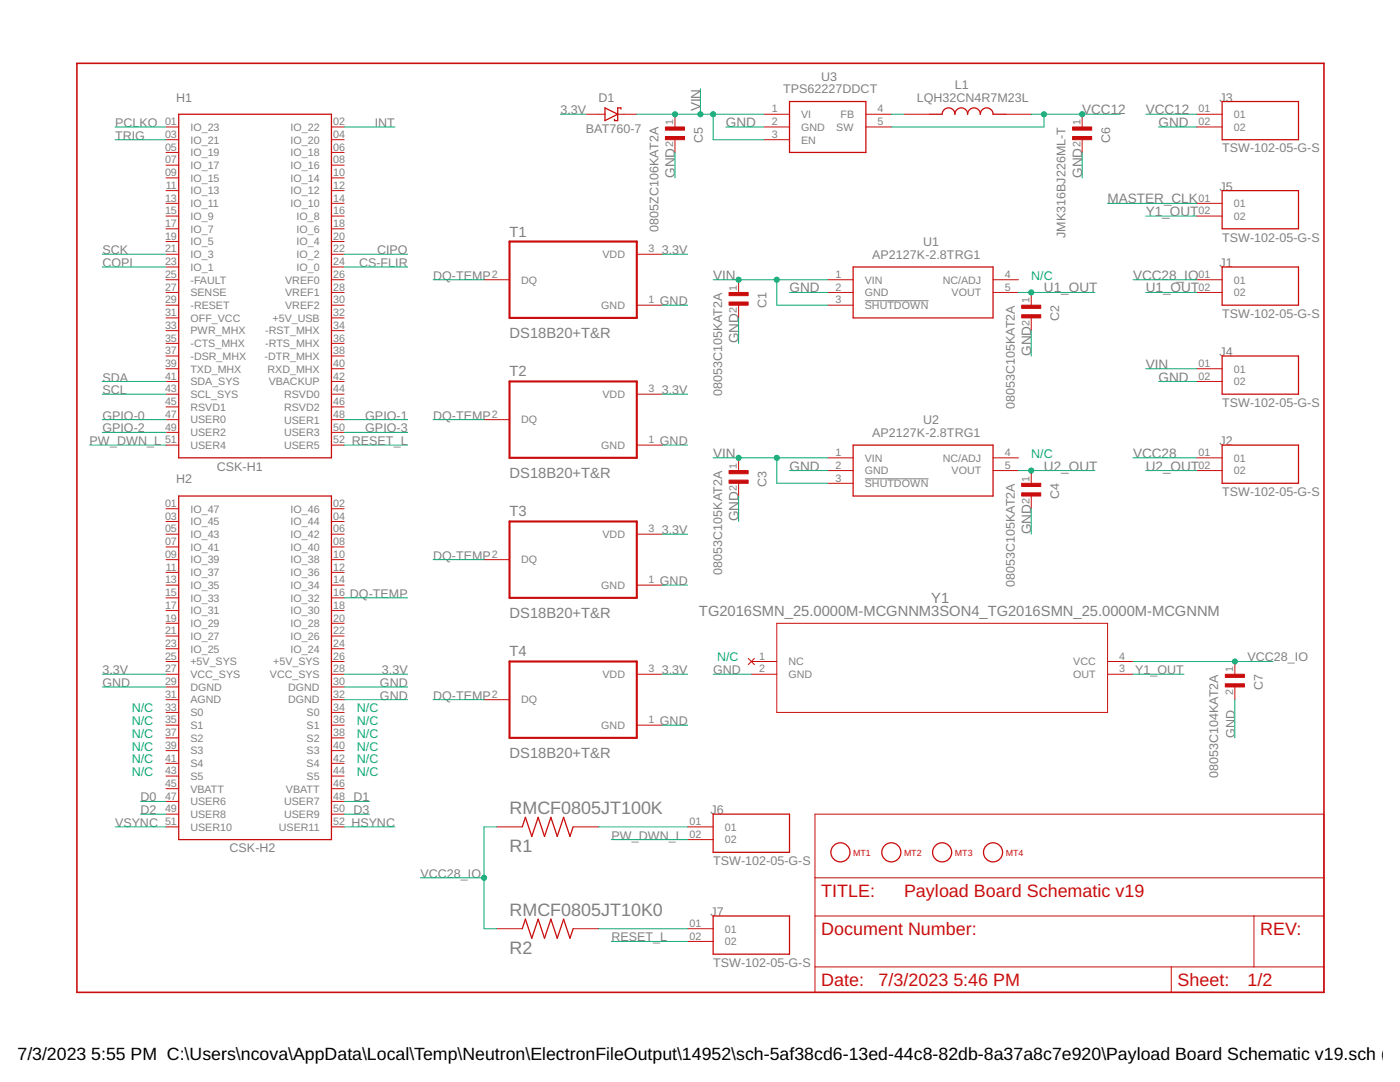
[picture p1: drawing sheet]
<svg xmlns="http://www.w3.org/2000/svg" width="279mm" height="216mm" viewBox="0 0 279 216" stroke-linecap="round" stroke-linejoin="round" font-family="sans-serif">
<path d="M172.6 60h12.7M172.6 95.5h12.7" fill="none" stroke="#808080" stroke-width=".2"/>
<path d="M15.3 12.6h248.9v185.4h-248.9z" fill="none" stroke="#c90d0c" stroke-width=".32"/>
<g fill="none" stroke="#c90d0c" stroke-width=".2">
<path d="M33.1 25.3h2.6M33.1 27.9h2.6M33.1 30.4h2.6M33.1 33h2.6M33.1 35.5h2.6M33.1 38h2.6M66.1 25.3h2.6M66.1 27.9h2.6M66.1 30.4h2.6M66.1 33h2.6M66.1 35.5h2.6M66.1 38h2.6"/>
<path d="M116.9 22.8h3.8M123.3 22.8h3.8M134.7 22.8v2.5M134.7 27.9v2.5M152.5 22.8h5.1M152.5 25.3h5.1M152.5 27.9h5.1M172.8 22.8h5.1M172.8 25.3h5.1M180.4 22.8h5.1M200.7 22.8h5.1M216 22.8v2.5"/>
<path d="M216 27.9v2.5M238.8 22.8h5.1M238.8 25.3h5.1M33.1 55.8h2.6M33.1 58.4h2.6M33.1 40.6h2.6M33.1 43.1h2.6M33.1 45.7h2.6M33.1 48.2h2.6M33.1 50.7h2.6M33.1 53.3h2.6M66.1 55.8h2.6"/>
<path d="M66.1 58.4h2.6M66.1 40.6h2.6M66.1 43.1h2.6M66.1 45.7h2.6M66.1 48.2h2.6M66.1 50.7h2.6M66.1 53.3h2.6M96.6 55.8h5.1M127.1 50.7h5.1M147.4 55.8v2.6M165.2 55.8h5.1M165.2 58.4h5.1"/>
<path d="M198.2 55.8h5.1M198.2 58.4h5.1M205.8 58.4v2.5M238.8 55.8h5.1M238.8 58.4h5.1M238.8 40.6h5.1M238.8 43.1h5.1M33.1 60.9h2.6M33.1 63.4h2.6M33.1 66h2.6M33.1 68.5h2.6M33.1 71h2.6"/>
<path d="M33.1 73.6h2.6M33.1 76.1h2.6M33.1 78.7h2.6M66.1 60.9h2.6M66.1 63.4h2.6M66.1 66h2.6M66.1 68.5h2.6M66.1 71h2.6M66.1 73.6h2.6M66.1 76.1h2.6M66.1 78.7h2.6M127.1 60.9h5.1"/>
<path d="M127.1 78.7h5.1M147.4 60.9v2.5M165.2 60.9h5.1M205.8 63.4v2.6M238.8 73.6h5.1M238.8 76.1h5.1M33.1 81.2h2.6M33.1 83.7h2.6M33.1 86.3h2.6M33.1 88.8h2.6M66.1 81.2h2.6M66.1 83.7h2.6"/>
<path d="M66.1 86.3h2.6M66.1 88.8h2.6M96.6 83.7h5.1M127.1 88.8h5.1M147.4 91.4v2.5M147.4 96.4v2.6M165.2 91.4h5.1M165.2 93.9h5.1M165.2 96.4h5.1M198.2 91.4h5.1M198.2 93.9h5.1M205.8 93.9v2.5"/>
<path d="M205.8 99v2.5M238.8 91.4h5.1M238.8 93.9h5.1M33.1 101.5h2.6M33.1 104.1h2.6M33.1 106.6h2.6M33.1 109.1h2.6M33.1 111.7h2.6M33.1 114.2h2.6M33.1 116.8h2.6M33.1 119.3h2.6M66.1 101.5h2.6"/>
<path d="M66.1 104.1h2.6M66.1 106.6h2.6M66.1 109.1h2.6M66.1 111.7h2.6M66.1 114.2h2.6M66.1 116.8h2.6M66.1 119.3h2.6M96.6 111.7h5.1M127.1 106.6h5.1M127.1 116.8h5.1M33.1 121.8h2.6M33.1 124.4h2.6"/>
<path d="M33.1 126.9h2.6M33.1 129.5h2.6M33.1 132h2.6M33.1 134.5h2.6M33.1 137.1h2.6M33.1 139.6h2.6M66.1 121.8h2.6M66.1 124.4h2.6M66.1 126.9h2.6M66.1 129.5h2.6M66.1 132h2.6M66.1 134.5h2.6"/>
<path d="M66.1 137.1h2.6M66.1 139.6h2.6M96.6 139.6h5.1M127.1 134.5h5.1M149.3 131.4l1.3 1.2M149.9 132h5.1M149.9 134.5h5.1M150.6 131.4l-1.3 1.2M155 124.4h66v17.8h-66zM221 132h5.1M221 134.5h5.1M246.4 132v2.5"/>
<path d="M246.4 137.1v2.5M33.1 142.2h2.6M33.1 144.7h2.6M33.1 147.2h2.6M33.1 149.8h2.6M33.1 152.3h2.6M33.1 154.9h2.6M33.1 157.4h2.6M33.1 159.9h2.6M66.1 142.2h2.6M66.1 144.7h2.6M66.1 147.2h2.6"/>
<path d="M66.1 149.8h2.6M66.1 152.3h2.6M66.1 154.9h2.6M66.1 157.4h2.6M66.1 159.9h2.6M127.1 144.7h5.1M33.1 162.5h2.6M33.1 165h2.6M66.1 162.5h2.6M66.1 165h2.6M99.1 165h5.1M114.4 165h5.1"/>
<path d="M137.2 165h5.1M137.2 167.5h5.1M162.6 162.5h101.6v35.5h-101.6zM162.6 175.2h101.6M99.1 185.3h5.1M114.4 185.3h5.1M137.2 185.3h5.1M137.2 187.9h5.1M162.6 182.8h101.6M162.6 192.9h101.6M233.7 192.9v5.1M250.3 182.8v10.1"/>
</g>
<g fill="none" stroke="#c90d0c" stroke-width=".25">
<path d="M35.7 22.8h30.4v68.6h-30.4zM120.7 21.5l2.6 1.3-2.6 1.3zM123.9 21.8v-.3h-.6v2.6h-.7v-.3M157.6 20.3h15.2v10.1h-15.2zM185.5 22.8h2.5a1.27 1.27 0 0 1 1.3-1.3 1.27 1.27 0 0 1 1.3 1.3 1.27 1.27 0 0 1 1.2-1.3 1.27 1.27 0 0 1 1.3 1.3 1.27 1.27 0 0 1 1.3-1.3 1.27 1.27 0 0 1 1.2 1.3 1.27 1.27 0 0 1 1.3-1.3 1.27 1.27 0 0 1 1.3 1.3h2.5M243.9 20.3h15.2v7.6h-15.2zM243.9 38h15.2v7.7h-15.2zM170.3 53.3h27.9v10.1h-27.9zM243.9 53.3h15.2v7.6h-15.2zM243.9 71h15.2v7.7h-15.2zM35.7 99h30.4v68.5h-30.4zM170.3 88.8h27.9v10.2h-27.9z"/>
<path d="M243.9 88.8h15.2v7.6h-15.2zM104.2 165l.7-1.9 1.2 3.8 1.3-3.8 1.3 3.8 1.2-3.8 1.3 3.8 1.3-3.8 1.2 3.8 .7-1.9M142.3 162.5h15.3v7.6h-15.3zM104.2 185.3l.7-1.9 1.2 3.8 1.3-3.8 1.3 3.8 1.2-3.8 1.3 3.8 1.3-3.8 1.2 3.8 .7-1.9M142.3 182.8h15.3v7.6h-15.3z"/>
<circle cx="167.7" cy="170.1" r="1.91"/>
<circle cx="177.9" cy="170.1" r="1.91"/>
<circle cx="188" cy="170.1" r="1.91"/>
<circle cx="198.2" cy="170.1" r="1.91"/>
</g>
<g fill="#c90d0c" stroke="#c90d0c" stroke-width=".2">
<path d="M145.5 58.4h3.8v.6h-3.8z"/>
<path d="M145.5 60.3h3.8v.6h-3.8z"/>
<path d="M203.9 60.9h3.8v.6h-3.8z"/>
<path d="M203.9 62.8h3.8v.6h-3.8z"/>
<path d="M145.5 93.9h3.8v.6h-3.8z"/>
<path d="M145.5 95.8h3.8v.6h-3.8z"/>
<path d="M203.9 96.4h3.8v.7h-3.8z"/>
<path d="M203.9 98.3h3.8v.7h-3.8z"/>
<path d="M132.8 25.3h3.8v.7h-3.8z"/>
<path d="M132.8 27.2h3.8v.7h-3.8z"/>
<path d="M214.1 25.3h3.8v.7h-3.8z"/>
<path d="M214.1 27.2h3.8v.7h-3.8z"/>
<path d="M244.5 134.5h3.8v.7h-3.8z"/>
<path d="M244.5 136.4h3.8v.7h-3.8z"/>
</g>
<path d="M101.7 48.2h25.4v15.2h-25.4zM101.7 76.1h25.4v15.3h-25.4zM101.7 104.1h25.4v15.2h-25.4zM101.7 132h25.4v15.2h-25.4z" fill="none" stroke="#c90d0c" stroke-width=".42"/>
<g fill="none" stroke="#0dab76" stroke-width=".2">
<path d="M139.8 17.7v5.1M23 25.3h10.1M23 27.9h10.1M68.7 25.3h10.1M111.8 22.8h5.1M127.1 22.8h25.4M134.7 30.4v5.1M142.3 22.8v5.1h10.2M144.9 25.3h7.6M177.9 22.8h2.5M205.8 22.8h17.8M208.3 22.8v2.5h-30.4"/>
<path d="M216 30.4v5.1M228.7 22.8h10.1M231.2 25.3h7.6M20.4 50.7h12.7M20.4 53.3h12.7M68.7 50.7h12.7M68.7 53.3h12.7M86.4 55.8h10.2M132.2 50.7h5M142.3 55.8h22.9M155 55.8v5.1h10.2M157.6 58.4h7.6"/>
<path d="M203.3 58.4h15.2M221 40.6h17.8M226.1 55.8h12.7M228.7 58.4h10.1M228.7 43.1h10.1M20.4 76.1h12.7M20.4 78.7h12.7M132.2 60.9h5M132.2 78.7h5M147.4 63.4v5.1M205.8 66v5M228.7 73.6h10.1"/>
<path d="M231.2 76.1h7.6M17.9 88.8h15.2M20.4 83.7h12.7M20.4 86.3h12.7M68.7 88.8h12.7M68.7 83.7h12.7M68.7 86.3h12.7M86.4 83.7h10.2M132.2 88.8h5M142.3 91.4h22.9M147.4 99v5.1M155 91.4v5h10.2"/>
<path d="M157.6 93.9h7.6M203.3 93.9h15.2M226.1 91.4h12.7M228.7 93.9h10.1M68.7 119.3h12.7M86.4 111.7h10.2M132.2 116.8h5M132.2 106.6h5M205.8 101.5v5.1M20.4 134.5h12.7M20.4 137.1h12.7M68.7 134.5h12.7"/>
<path d="M68.7 137.1h12.7M68.7 139.6h12.7M86.4 139.6h10.2M132.2 134.5h5M142.3 134.5h7.6M226.1 134.5h10.2M226.1 132h28M246.4 139.6v7.6M28 159.9h5.1M68.7 159.9h5M132.2 144.7h5M23 165h10.1"/>
<path d="M28 162.5h5.1M68.7 165h10.1M68.7 162.5h5M83.9 175.2h12.7M99.1 165h-2.5v20.3h2.5M119.5 165h17.7M122 167.5h15.2M119.5 185.3h17.7M122 187.9h15.2"/>
</g>
<g fill="#0dab76" stroke="#0dab76" stroke-width=".2">
<circle cx="155" cy="55.8" r=".51"/>
<circle cx="147.4" cy="55.8" r=".51"/>
<circle cx="155" cy="91.4" r=".51"/>
<circle cx="147.4" cy="91.4" r=".51"/>
<circle cx="142.3" cy="22.8" r=".51"/>
<circle cx="139.8" cy="22.8" r=".51"/>
<circle cx="134.7" cy="22.8" r=".51"/>
<circle cx="205.8" cy="58.4" r=".51"/>
<circle cx="246.4" cy="132" r=".51"/>
<circle cx="96.6" cy="175.2" r=".51"/>
<circle cx="205.8" cy="93.9" r=".51"/>
<circle cx="208.3" cy="22.8" r=".51"/>
<circle cx="216" cy="22.8" r=".51"/>
</g>
<g font-size="3.6" fill="#808080">
<text x="101.7" y="162.5">RMCF0805JT100K</text>
<text x="101.7" y="170.1">R1</text>
<text x="101.7" y="182.8">RMCF0805JT10K0</text>
<text x="101.7" y="190.4">R2</text>
</g>
<g font-size="3.6" fill="#c90d0c">
<text x="163.9" y="179">TITLE:</text>
<text x="180.4" y="179">Payload Board Schematic v19</text>
<text x="163.9" y="186.6">Document Number:</text>
<text x="251.5" y="186.6">REV:</text>
<text x="163.9" y="196.7">Date:</text>
<text x="175.3" y="196.7">7/3/2023</text>
<text x="190.3" y="196.7">5:46 PM</text>
<text x="235" y="196.7">Sheet:</text>
<text x="249" y="196.7">1/2</text>
</g>
<g font-size="3.5">
<text x="3.5" y="211.4">7/3/2023</text>
<text x="18.2" y="211.4">5:55 PM C:\Users\ncova\AppData\Local\Temp\Neutron\ElectronFileOutput\14952\sch-5af38cd6-13ed-44c8-82db-8a37a8c7e920\Payload Board Schematic v19.sch (Sh</text>
</g>
<g font-size="2.9" fill="#808080">
<text x="101.7" y="47.2">T1</text>
<text x="101.7" y="67.4">DS18B20+T&amp;R</text>
<text x="101.7" y="75.1">T2</text>
<text x="101.7" y="95.4">DS18B20+T&amp;R</text>
<text x="101.7" y="103.1">T3</text>
<text x="101.7" y="123.3">DS18B20+T&amp;R</text>
<text x="139.5" y="122.9">TG2016SMN_25.0000M-MCGNNM3SON4_TG2016SMN_25.0000M-MCGNNM</text>
<text x="185.8" y="120.3">Y1</text>
<text x="101.7" y="131">T4</text>
<text x="101.7" y="151.2">DS18B20+T&amp;R</text>
</g>
<g font-size="2.7" fill="#808080">
<text x="139.8" y="22.2" transform="rotate(-90 139.8 22.2)">VIN</text>
<text x="216" y="22.8">VCC12</text>
<text x="228.7" y="22.8">VCC12</text>
<text x="144.9" y="25.3">GND</text>
<text x="231.2" y="25.3">GND</text>
<text x="134.7" y="35.5" transform="rotate(-90 134.7 35.5)">GND</text>
<text x="216" y="35.5" transform="rotate(-90 216 35.5)">GND</text>
<text x="221" y="40.6">MASTER_CLK</text>
<text x="228.7" y="43.1">Y1_OUT</text>
<text x="142.3" y="55.8">VIN</text>
<text x="157.6" y="58.3">GND</text>
<text x="208.4" y="58.3">U1_OUT</text>
<text x="226.1" y="55.8">VCC28_IO</text>
<text x="228.7" y="58.3">U1_OUT</text>
<text x="147.4" y="68.5" transform="rotate(-90 147.4 68.5)">GND</text>
<text x="205.8" y="71" transform="rotate(-90 205.8 71)">GND</text>
<text x="228.7" y="73.6">VIN</text>
<text x="231.2" y="76.1">GND</text>
<text x="142.3" y="91.4">VIN</text>
<text x="157.6" y="93.9">GND</text>
<text x="208.4" y="93.9">U2_OUT</text>
<text x="226.1" y="91.4">VCC28</text>
<text x="228.7" y="93.9">U2_OUT</text>
<text x="147.4" y="104.1" transform="rotate(-90 147.4 104.1)">GND</text>
<text x="205.8" y="106.6" transform="rotate(-90 205.8 106.6)">GND</text>
</g>
<g font-size="2.5" fill="#808080">
<text x="163.9" y="16.1">U3</text>
<text x="190.6" y="17.7">L1</text>
<text x="35.2" y="20.3">H1</text>
<text x="111.8" y="22.8">3.3V</text>
<text x="119.5" y="20.3">D1</text>
<text x="156.3" y="18.6">TPS62227DDCT</text>
<text x="183" y="20.3">LQH32CN4R7M23L</text>
<text x="243.4" y="20.3">J</text>
<text x="244.7" y="20.3">3</text>
<text x="23" y="25.3">PCLKO</text>
<text x="23" y="27.9">TRIG</text>
<text x="74.8" y="25.3">INT</text>
<text x="116.9" y="26.6">BAT760-7</text>
<text x="140.3" y="28.5" transform="rotate(-90 140.3 28.5)">C5</text>
<text x="221.6" y="28.5" transform="rotate(-90 221.6 28.5)">C6</text>
<text x="243.9" y="30.4">TSW-102-05-G-S</text>
<text x="243.4" y="38">J5</text>
<text x="131.4" y="46.2" transform="rotate(-90 131.4 46.2)">0805ZC106KAT2A</text>
<text x="212.7" y="47.5" transform="rotate(-90 212.7 47.5)">JMK316BJ226ML-T</text>
<text x="20.4" y="50.7">SCK</text>
<text x="20.4" y="53.3">COPI</text>
<text x="71.7" y="53.3">CS-FLIR</text>
<text x="75.3" y="50.7">CIPO</text>
<text x="132.1" y="50.7">3.3V</text>
<text x="174.1" y="51.6">AP2127K-2.8TRG1</text>
<text x="184.2" y="49.1">U1</text>
<text x="243.4" y="53.3">J1</text>
<text x="243.9" y="48.2">TSW-102-05-G-S</text>
<text x="86.5" y="55.8">DQ-TEMP</text>
<text x="131.7" y="60.9">GND</text>
<text x="153" y="61.5" transform="rotate(-90 153 61.5)">C1</text>
<text x="211.4" y="64.1" transform="rotate(-90 211.4 64.1)">C2</text>
<text x="243.9" y="63.4">TSW-102-05-G-S</text>
<text x="243.4" y="71">J</text>
<text x="244.7" y="71">4</text>
<text x="20.4" y="76.1">SDA</text>
<text x="20.4" y="78.7">SCL</text>
<text x="20.4" y="83.7">GPIO-0</text>
<text x="72.9" y="83.7">GPIO-1</text>
<text x="86.5" y="83.7">DQ-TEMP</text>
<text x="132.1" y="78.7">3.3V</text>
<text x="144.1" y="79.1" transform="rotate(-90 144.1 79.1)">08053C105KAT2A</text>
<text x="202.5" y="81.6" transform="rotate(-90 202.5 81.6)">08053C105KAT2A</text>
<text x="243.9" y="81.2">TSW-102-05-G-S</text>
<text x="17.9" y="88.8">PW_DWN_L</text>
<text x="20.4" y="86.3">GPIO-2</text>
<text x="70.2" y="88.8">RESET_L</text>
<text x="72.9" y="86.3">GPIO-3</text>
<text x="131.7" y="88.8">GND</text>
<text x="174.1" y="87.2">AP2127K-2.8TRG1</text>
<text x="184.2" y="84.6">U2</text>
<text x="243.4" y="88.8">J</text>
<text x="244.7" y="88.8">2</text>
<text x="43.3" y="93.9">CSK-H1</text>
<text x="35.2" y="96.4">H2</text>
<text x="153" y="97.1" transform="rotate(-90 153 97.1)">C3</text>
<text x="211.4" y="99.6" transform="rotate(-90 211.4 99.6)">C4</text>
<text x="243.9" y="99">TSW-102-05-G-S</text>
<text x="132.1" y="106.6">3.3V</text>
<text x="86.5" y="111.7">DQ-TEMP</text>
<text x="69.8" y="119.3">DQ-TEMP</text>
<text x="131.7" y="116.8">GND</text>
<text x="144.1" y="114.6" transform="rotate(-90 144.1 114.6)">08053C105KAT2A</text>
<text x="202.5" y="117.2" transform="rotate(-90 202.5 117.2)">08053C105KAT2A</text>
<text x="249" y="132">VCC28_IO</text>
<text x="20.4" y="137.1">GND</text>
<text x="20.4" y="134.5">3.3V</text>
<text x="75.8" y="137.1">GND</text>
<text x="76.2" y="134.5">3.3V</text>
<text x="132.1" y="134.5">3.3V</text>
<text x="142.3" y="134.5">GND</text>
<text x="226.6" y="134.5">Y1_OUT</text>
<text x="252" y="137.7" transform="rotate(-90 252 137.7)">C7</text>
<text x="75.8" y="139.6">GND</text>
<text x="86.5" y="139.6">DQ-TEMP</text>
<text x="131.7" y="144.7">GND</text>
<text x="246.4" y="147.2" transform="rotate(-90 246.4 147.2)">GND</text>
<text x="243.1" y="155.3" transform="rotate(-90 243.1 155.3)">08053C104KAT2A</text>
<text x="28" y="159.9">D0</text>
<text x="70.6" y="159.9">D1</text>
<text x="23" y="165">VSYNC</text>
<text x="28" y="162.5">D2</text>
<text x="70.1" y="165">HSYNC</text>
<text x="70.6" y="162.5">D3</text>
<text x="122" y="167.5">PW_DWN_L</text>
<text x="141.8" y="162.5">J</text>
<text x="143.1" y="162.5">6</text>
<text x="45.8" y="170.1">CSK-H2</text>
<text x="142.3" y="172.6">TSW-102-05-G-S</text>
<text x="83.9" y="175.2">VCC28_IO</text>
<text x="141.8" y="182.8">J</text>
<text x="143.1" y="182.8">7</text>
<text x="122" y="187.9">RESET_L</text>
<text x="142.3" y="192.9">TSW-102-05-G-S</text>
</g>
<g font-size="2.5" fill="#0dab76">
<text x="205.8" y="55.8">N/C</text>
<text x="205.8" y="91.4">N/C</text>
<text x="143.1" y="132">N/C</text>
<text x="26.3" y="142.1">N/C</text>
<text x="71.2" y="142.1">N/C</text>
<text x="26.3" y="149.8">N/C</text>
<text x="26.3" y="147.2">N/C</text>
<text x="26.3" y="144.7">N/C</text>
<text x="71.2" y="144.7">N/C</text>
<text x="71.2" y="147.2">N/C</text>
<text x="71.2" y="149.8">N/C</text>
<text x="26.3" y="154.8">N/C</text>
<text x="26.3" y="152.3">N/C</text>
<text x="71.2" y="152.3">N/C</text>
<text x="71.2" y="154.8">N/C</text>
</g>
<g font-size="2.1" fill="#808080">
<text x="154" y="22.4">1</text>
<text x="159.9" y="23.6">VI</text>
<text x="167.7" y="23.6">FB</text>
<text x="175.1" y="22.4">4</text>
<text x="239.2" y="22.4">01</text>
<text x="246.2" y="23.6">01</text>
<text x="32.9" y="25">01</text>
<text x="32.9" y="27.5">03</text>
<text x="38" y="26.1">IO_23</text>
<text x="38" y="28.6">IO_21</text>
<text x="58" y="26.1">IO_22</text>
<text x="58" y="28.6">IO_20</text>
<text x="66.5" y="25">02</text>
<text x="66.5" y="27.5">04</text>
<text x="134.3" y="29.4" transform="rotate(-90 134.3 29.4)">2</text>
<text x="134.3" y="25" transform="rotate(-90 134.3 25)">1</text>
<text x="154" y="25">2</text>
<text x="154" y="27.5">3</text>
<text x="159.9" y="26.1">GND</text>
<text x="159.9" y="28.6">EN</text>
<text x="166.9" y="26.1">SW</text>
<text x="175.1" y="25">5</text>
<text x="215.6" y="29.4" transform="rotate(-90 215.6 29.4)">2</text>
<text x="215.6" y="25" transform="rotate(-90 215.6 25)">1</text>
<text x="239.2" y="25">02</text>
<text x="246.2" y="26.1">02</text>
<text x="32.9" y="30.1">05</text>
<text x="32.9" y="32.6">07</text>
<text x="32.9" y="35.1">09</text>
<text x="38" y="31.2">IO_19</text>
<text x="38" y="33.7">IO_17</text>
<text x="58" y="31.2">IO_18</text>
<text x="58" y="33.7">IO_16</text>
<text x="66.5" y="30.1">06</text>
<text x="66.5" y="32.6">08</text>
<text x="66.5" y="35.1">10</text>
<text x="32.9" y="40.2">13</text>
<text x="33.1" y="37.7">11</text>
<text x="38" y="36.3">IO_15</text>
<text x="38" y="38.8">IO_13</text>
<text x="38" y="41.3">IO_11</text>
<text x="58" y="36.3">IO_14</text>
<text x="58" y="38.8">IO_12</text>
<text x="58" y="41.3">IO_10</text>
<text x="66.5" y="37.7">12</text>
<text x="66.5" y="40.2">14</text>
<text x="239.2" y="40.2">01</text>
<text x="246.2" y="41.3">01</text>
<text x="32.9" y="42.8">15</text>
<text x="32.9" y="45.3">17</text>
<text x="32.9" y="47.8">19</text>
<text x="38" y="43.9">IO_9</text>
<text x="38" y="46.4">IO_7</text>
<text x="59.2" y="43.9">IO_8</text>
<text x="59.2" y="46.4">IO_6</text>
<text x="66.5" y="42.8">16</text>
<text x="66.5" y="45.3">18</text>
<text x="66.5" y="47.8">20</text>
<text x="239.2" y="42.8">02</text>
<text x="246.2" y="43.9">02</text>
<text x="32.9" y="50.4">21</text>
<text x="32.9" y="52.9">23</text>
<text x="38" y="49">IO_5</text>
<text x="38" y="51.5">IO_3</text>
<text x="59.2" y="49">IO_4</text>
<text x="59.2" y="51.5">IO_2</text>
<text x="66.5" y="50.4">22</text>
<text x="66.5" y="52.9">24</text>
<text x="120.2" y="51.5">VDD</text>
<text x="129.4" y="50.4">3</text>
<text x="32.9" y="55.5">25</text>
<text x="32.9" y="58">27</text>
<text x="38" y="54">IO_1</text>
<text x="38" y="56.6">-FAULT</text>
<text x="38" y="59.1">SENSE</text>
<text x="56.9" y="56.6">VREF0</text>
<text x="56.9" y="59.1">VREF1</text>
<text x="59.2" y="54">IO_0</text>
<text x="66.5" y="55.5">26</text>
<text x="66.5" y="58">28</text>
<text x="98.2" y="55.5">2</text>
<text x="104" y="56.6">DQ</text>
<text x="147" y="58" transform="rotate(-90 147 58)">1</text>
<text x="166.7" y="55.5">1</text>
<text x="166.7" y="58">2</text>
<text x="172.6" y="56.6">VIN</text>
<text x="172.6" y="59.1">GND</text>
<text x="188.1" y="56.6">NC/ADJ</text>
<text x="189.9" y="59.1">VOUT</text>
<text x="200.5" y="55.5">4</text>
<text x="200.5" y="58">5</text>
<text x="239.2" y="55.5">01</text>
<text x="239.2" y="58">02</text>
<text x="246.2" y="56.6">01</text>
<text x="246.2" y="59.1">02</text>
<text x="32.9" y="60.5">29</text>
<text x="32.9" y="63.1">31</text>
<text x="32.9" y="65.6">33</text>
<text x="38" y="61.6">-RESET</text>
<text x="38" y="64.2">OFF_VCC</text>
<text x="54.4" y="64.2">+5V_USB</text>
<text x="56.9" y="61.7">VREF2</text>
<text x="66.5" y="60.5">30</text>
<text x="66.5" y="63.1">32</text>
<text x="66.5" y="65.6">34</text>
<text x="120" y="61.7">GND</text>
<text x="129.4" y="60.5">1</text>
<text x="147" y="62.4" transform="rotate(-90 147 62.4)">2</text>
<text x="166.7" y="60.5">3</text>
<text x="172.6" y="61.6">SHUTDOWN</text>
<text x="205.5" y="65" transform="rotate(-90 205.5 65)">2</text>
<text x="205.5" y="60.5" transform="rotate(-90 205.5 60.5)">1</text>
<text x="32.9" y="68.2">35</text>
<text x="32.9" y="70.7">37</text>
<text x="38" y="66.7">PWR_MHX</text>
<text x="38" y="69.3">-CTS_MHX</text>
<text x="38" y="71.8">-DSR_MHX</text>
<text x="52.8" y="71.8">-DTR_MHX</text>
<text x="52.9" y="66.7">-RST_MHX</text>
<text x="52.9" y="69.3">-RTS_MHX</text>
<text x="66.5" y="68.2">36</text>
<text x="66.5" y="70.7">38</text>
<text x="32.9" y="73.2">39</text>
<text x="32.9" y="75.8">41</text>
<text x="38" y="74.3">TXD_MHX</text>
<text x="38" y="76.9">SDA_SYS</text>
<text x="53.4" y="74.3">RXD_MHX</text>
<text x="53.6" y="76.9">VBACKUP</text>
<text x="66.5" y="73.2">40</text>
<text x="66.5" y="75.8">42</text>
<text x="239.2" y="73.2">01</text>
<text x="239.2" y="75.8">02</text>
<text x="246.2" y="74.3">01</text>
<text x="246.2" y="76.9">02</text>
<text x="32.9" y="78.3">43</text>
<text x="32.9" y="80.8">45</text>
<text x="32.9" y="83.4">47</text>
<text x="38" y="79.4">SCL_SYS</text>
<text x="38" y="82">RSVD1</text>
<text x="56.7" y="79.4">RSVD0</text>
<text x="56.7" y="82">RSVD2</text>
<text x="66.5" y="78.3">44</text>
<text x="66.5" y="80.8">46</text>
<text x="66.5" y="83.4">48</text>
<text x="98.2" y="83.4">2</text>
<text x="120.2" y="79.4">VDD</text>
<text x="129.4" y="78.3">3</text>
<text x="32.9" y="85.9">49</text>
<text x="32.9" y="88.5">51</text>
<text x="38" y="84.5">USER0</text>
<text x="38" y="87">USER2</text>
<text x="38" y="89.6">USER4</text>
<text x="56.7" y="84.5">USER1</text>
<text x="56.7" y="87">USER3</text>
<text x="56.7" y="89.6">USER5</text>
<text x="66.5" y="85.9">50</text>
<text x="66.5" y="88.5">52</text>
<text x="104" y="84.5">DQ</text>
<text x="120" y="89.6">GND</text>
<text x="129.4" y="88.5">1</text>
<text x="147" y="93.5" transform="rotate(-90 147 93.5)">1</text>
<text x="166.7" y="91">1</text>
<text x="166.7" y="93.5">2</text>
<text x="172.6" y="92.1">VIN</text>
<text x="172.6" y="94.7">GND</text>
<text x="188.1" y="92.1">NC/ADJ</text>
<text x="189.9" y="94.7">VOUT</text>
<text x="200.5" y="91">4</text>
<text x="200.5" y="93.5">5</text>
<text x="239.2" y="91">01</text>
<text x="239.2" y="93.5">02</text>
<text x="246.2" y="92.1">01</text>
<text x="246.2" y="94.7">02</text>
<text x="32.9" y="101.2">01</text>
<text x="66.5" y="101.2">02</text>
<text x="147" y="98" transform="rotate(-90 147 98)">2</text>
<text x="166.7" y="96.1">3</text>
<text x="172.6" y="97.2">SHUTDOWN</text>
<text x="205.5" y="100.5" transform="rotate(-90 205.5 100.5)">2</text>
<text x="205.5" y="96.1" transform="rotate(-90 205.5 96.1)">1</text>
<text x="32.9" y="103.7">03</text>
<text x="32.9" y="106.2">05</text>
<text x="38" y="102.3">IO_47</text>
<text x="38" y="104.8">IO_45</text>
<text x="38" y="107.4">IO_43</text>
<text x="58" y="102.3">IO_46</text>
<text x="58" y="104.8">IO_44</text>
<text x="58" y="107.4">IO_42</text>
<text x="66.5" y="103.7">04</text>
<text x="66.5" y="106.2">06</text>
<text x="120.2" y="107.4">VDD</text>
<text x="129.4" y="106.2">3</text>
<text x="32.9" y="108.8">07</text>
<text x="32.9" y="111.3">09</text>
<text x="33.1" y="113.9">11</text>
<text x="38" y="109.9">IO_41</text>
<text x="38" y="112.4">IO_39</text>
<text x="58" y="109.9">IO_40</text>
<text x="58" y="112.4">IO_38</text>
<text x="66.5" y="108.8">08</text>
<text x="66.5" y="111.3">10</text>
<text x="66.5" y="113.9">12</text>
<text x="98.2" y="111.3">2</text>
<text x="104" y="112.4">DQ</text>
<text x="32.9" y="116.4">13</text>
<text x="32.9" y="118.9">15</text>
<text x="38" y="115">IO_37</text>
<text x="38" y="117.5">IO_35</text>
<text x="58" y="115">IO_36</text>
<text x="58" y="117.5">IO_34</text>
<text x="66.5" y="116.4">14</text>
<text x="66.5" y="118.9">16</text>
<text x="120" y="117.5">GND</text>
<text x="129.4" y="116.4">1</text>
<text x="32.9" y="121.5">17</text>
<text x="32.9" y="124">19</text>
<text x="38" y="120.1">IO_33</text>
<text x="38" y="122.6">IO_31</text>
<text x="38" y="125.1">IO_29</text>
<text x="58" y="120.1">IO_32</text>
<text x="58" y="122.6">IO_30</text>
<text x="58" y="125.1">IO_28</text>
<text x="66.5" y="121.5">18</text>
<text x="66.5" y="124">20</text>
<text x="32.9" y="126.6">21</text>
<text x="32.9" y="129.1">23</text>
<text x="32.9" y="131.6">25</text>
<text x="38" y="127.7">IO_27</text>
<text x="38" y="130.2">IO_25</text>
<text x="58" y="127.7">IO_26</text>
<text x="58" y="130.2">IO_24</text>
<text x="66.5" y="126.6">22</text>
<text x="66.5" y="129.1">24</text>
<text x="66.5" y="131.6">26</text>
<text x="151.5" y="131.6">1</text>
<text x="223.4" y="131.6">4</text>
<text x="32.9" y="134.2">27</text>
<text x="32.9" y="136.7">29</text>
<text x="38" y="132.8">+5V_SYS</text>
<text x="38" y="135.3">VCC_SYS</text>
<text x="38" y="137.8">DGND</text>
<text x="53.9" y="135.3">VCC_SYS</text>
<text x="54.5" y="132.8">+5V_SYS</text>
<text x="57.5" y="137.8">DGND</text>
<text x="66.5" y="134.2">28</text>
<text x="66.5" y="136.7">30</text>
<text x="120.2" y="135.3">VDD</text>
<text x="129.4" y="134.2">3</text>
<text x="151.5" y="134.2">2</text>
<text x="157.4" y="132.8">NC</text>
<text x="157.4" y="135.3">GND</text>
<text x="214.2" y="135.3">OUT</text>
<text x="214.2" y="132.8">VCC</text>
<text x="223.4" y="134.2">3</text>
<text x="246.1" y="134.2" transform="rotate(-90 246.1 134.2)">1</text>
<text x="32.9" y="139.3">31</text>
<text x="32.9" y="141.8">33</text>
<text x="38" y="140.4">AGND</text>
<text x="38" y="142.9">S0</text>
<text x="57.5" y="140.4">DGND</text>
<text x="61.2" y="142.9">S0</text>
<text x="66.5" y="139.3">32</text>
<text x="66.5" y="141.8">34</text>
<text x="98.2" y="139.3">2</text>
<text x="104" y="140.4">DQ</text>
<text x="246.1" y="138.6" transform="rotate(-90 246.1 138.6)">2</text>
<text x="32.9" y="144.3">35</text>
<text x="32.9" y="146.9">37</text>
<text x="32.9" y="149.4">39</text>
<text x="38" y="145.4">S1</text>
<text x="38" y="148">S2</text>
<text x="61.2" y="145.4">S1</text>
<text x="61.2" y="148">S2</text>
<text x="66.5" y="144.3">36</text>
<text x="66.5" y="146.9">38</text>
<text x="66.5" y="149.4">40</text>
<text x="120" y="145.4">GND</text>
<text x="129.4" y="144.3">1</text>
<text x="32.9" y="151.9">41</text>
<text x="32.9" y="154.5">43</text>
<text x="38" y="150.5">S3</text>
<text x="38" y="153.1">S4</text>
<text x="38" y="155.6">S5</text>
<text x="61.2" y="150.5">S3</text>
<text x="61.2" y="153.1">S4</text>
<text x="61.2" y="155.6">S5</text>
<text x="66.5" y="151.9">42</text>
<text x="66.5" y="154.5">44</text>
<text x="32.9" y="157">45</text>
<text x="32.9" y="159.6">47</text>
<text x="38" y="158.1">VBATT</text>
<text x="38" y="160.7">USER6</text>
<text x="56.7" y="160.7">USER7</text>
<text x="57.1" y="158.1">VBATT</text>
<text x="66.5" y="157">46</text>
<text x="66.5" y="159.6">48</text>
<text x="32.9" y="162.1">49</text>
<text x="32.9" y="164.6">51</text>
<text x="38" y="163.2">USER8</text>
<text x="38" y="165.8">USER10</text>
<text x="55.7" y="165.8">USER11</text>
<text x="56.7" y="163.2">USER9</text>
<text x="66.5" y="162.1">50</text>
<text x="66.5" y="164.6">52</text>
<text x="137.6" y="164.6">01</text>
<text x="137.6" y="167.2">02</text>
<text x="144.7" y="165.8">01</text>
<text x="144.7" y="168.3">02</text>
<text x="137.6" y="185">01</text>
<text x="137.6" y="187.5">02</text>
<text x="144.7" y="186.1">01</text>
<text x="144.7" y="188.6">02</text>
</g>
<g font-size="1.8" fill="#c90d0c">
<text x="170.3" y="170.7">MT1</text>
<text x="180.4" y="170.7">MT2</text>
<text x="190.6" y="170.7">MT3</text>
<text x="200.7" y="170.7">MT4</text>
</g>
</svg>
